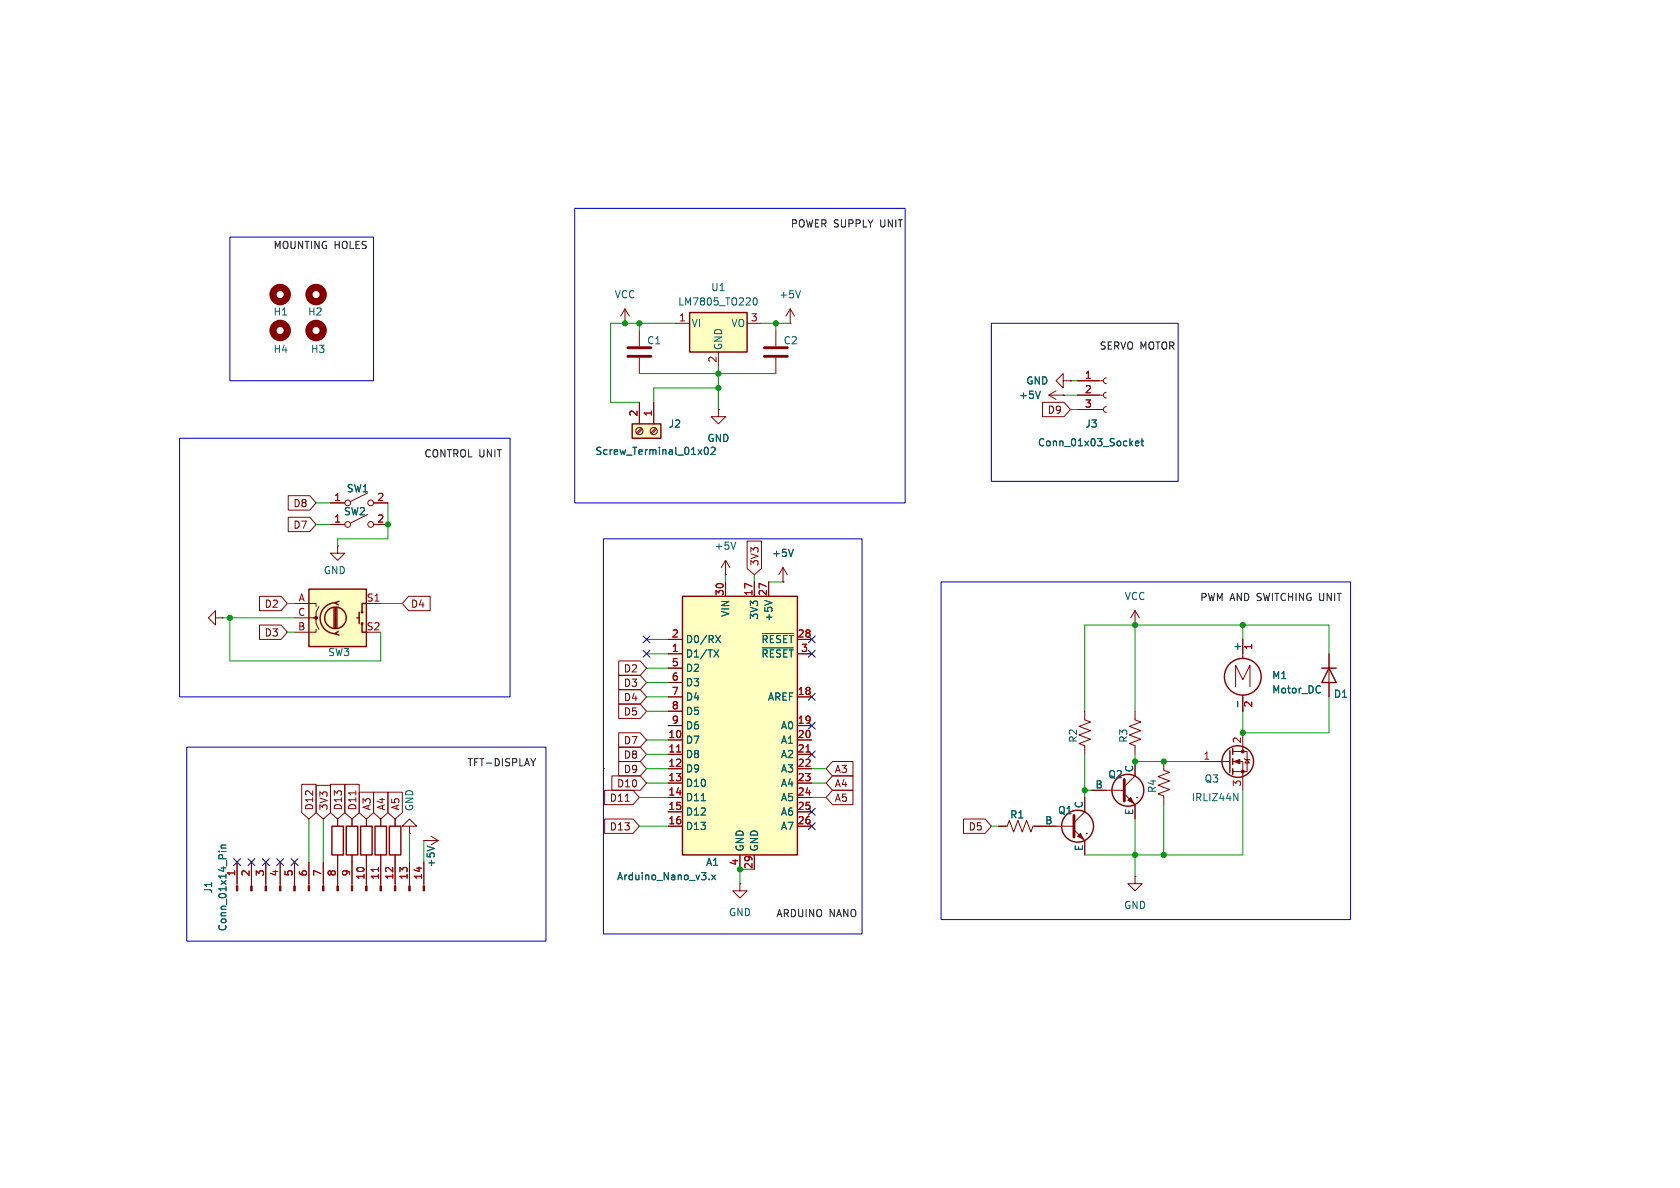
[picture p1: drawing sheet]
<svg xmlns="http://www.w3.org/2000/svg" width="297mm" height="210mm" viewBox="0 0 297 210" stroke-linecap="round" stroke-linejoin="round" font-family="sans-serif">
<g fill="none" stroke="#840000" stroke-width=".18">
<path d="M110.5 57.2h.1M110.5 54.6l-.8 1.3M110.5 54.6v2.6M110.5 54.6l.8 1.3M113 58.4v2.8M137.2 58.4v2.8M139.7 57.2h.1M139.7 54.6l-.8 1.3M139.7 54.6v2.6M139.7 54.6l.8 1.3M113 63.2v2.8M137.2 63.2v2.8"/>
<path d="M59.7 96.5v1.3h1.3l-1.3 1.3-1.3-1.3h1.3M59.7 96.5h.1M200.7 110.5h.1M200.7 108v2.5M200.7 108l-.8 1.2M200.7 108l.7 1.2M219.7 113v3.4M234.9 115.6v7.6M191.8 125.7v1.6l1 .3-2 .8 2 .8-2 .7 2 .8-2 .7 1 .4v1.6M193 139.7h5.8M200.7 125.7v1.6l1 .3-2.1 .8 2.1 .8-2.1 .7 2.1 .8-2.1 .7 1.1 .4v1.6M200.7 134.6v2.6l-1.9 1.9"/>
<path d="M205.7 134.6v1.5l1.1 .4-2.1 .8 2.1 .7-2.1 .8 2.1 .8-2.1 .7 1 .4v1.5M212.1 134.6h5.3M217.9 134.6h1.8v5.1M217.9 132.8h2.6v3.6h-2.6M218.4 121.4v-3.8l1.3 2.5 1.3-2.5v3.8M219.7 122.9v2.8M219.7 129.5v3.3M220 134.1l.1 .1h.8l.1 .2M220.5 134.2l.4 .7h-.8zM41.9 152.4v4.2M44.4 152.4v4.2M47 152.4v4.2"/>
<path d="M49.5 152.4v4.2M52.1 152.4v4.2M54.6 152.4v4.2M57.1 152.4v4.2M59.7 144.8v1.3M59.7 151.1v5.5M62.2 152.4v4.2M64.8 152.4v4.2M67.3 152.4v4.2M69.8 144.8v1.3M69.8 151.1v5.5M72.4 152.4v4.2"/>
<path d="M74.9 148.6h.1M74.9 152.4v4.2M74.9 148.6h2.6M76.2 147.8l1.3 .8M77.5 148.6l-1.3 .8M176.5 146.1h1.6l.3-1.1 .8 2.1 .8-2.1 .7 2.1 .8-2.1 .7 2.1 .4-1h7.3M189.9 146.7l1.9 1.9v2.5M191.8 141v2.5l-1.9 1.9M192 147.3h.1M198.8 140.3l1.9 1.9v2.6M200.7 154.9v1.3h1.2l-1.2 1.3-1.3-1.3h1.3M200.7 154.9h.1"/>
<path d="M200.9 141h.1"/>
</g>
<g fill="none" stroke="#840000" stroke-width=".25">
<path d="M233.7 118.1h2.5M234.9 118.1l1.3 2.6h-2.5zM217.4 132.7v3.8M217.9 132.3v1.1M217.9 134.1v1M217.9 135.9v1M58.7 146.1h2v5h-2zM68.8 146.1h2.1v5h-2.1z"/>
<circle cx="219.7" cy="119.6" r="3.3"/>
<circle cx="199.4" cy="139.7" r="2.82"/>
<circle cx="218.8" cy="134.6" r="2.79"/>
<circle cx="190.5" cy="146" r="2.82"/>
</g>
<g fill="#840000" stroke="#840000" stroke-width=".18">
<path d="M74.8 156.6h.3v.9h-.3z"/>
<path d="M72.3 156.6h.2v.9h-.2z"/>
<path d="M69.7 156.6h.3v.9h-.3z"/>
<path d="M67.2 156.6h.2v.9h-.2z"/>
<path d="M64.6 156.6h.3v.9h-.3z"/>
<path d="M62.1 156.6h.3v.9h-.3z"/>
<path d="M59.6 156.6h.2v.9h-.2z"/>
<path d="M57 156.6h.3v.9h-.3z"/>
<path d="M54.5 156.6h.2v.9h-.2z"/>
<path d="M51.9 156.6h.3v.9h-.3z"/>
<path d="M49.4 156.6h.3v.9h-.3z"/>
<path d="M46.9 156.6h.2v.9h-.2z"/>
<path d="M44.3 156.6h.3v.9h-.3z"/>
<path d="M41.8 156.6h.2v.9h-.2z"/>
<path d="M218.2 134.6l1-.4v.8z"/>
<path d="M199.4 141.5l.5-.5 .5 1z"/>
<path d="M190.5 147.8l.5-.5 .5 1z"/>
<circle cx="219.7" cy="136.4" r=".25"/>
<circle cx="219.7" cy="132.8" r=".25"/>
</g>
<path d="M66.9 153.3v.8" fill="none" stroke="#a90000" stroke-width=".18"/>
<path d="M141.5 51.4l-.4 1.2M218.8 124v.9M233.4 121.3v.1M233.4 122.4h.1M38.7 150.5h.1M39.1 150.5h.8M39.1 149.9h.8M39.9 149.4h-.7l-.1 .3 .1 .2M75.5 149.6l1.3 .4M218.1 140.3l.7 1.2v-1.2" fill="none" stroke="#006464" stroke-width=".18"/>
<path d="M111 63h4.1M111 61.5h4.1M135.1 63h4.1M135.1 61.5h4.1M198.8 137.8v3.8M189.9 144.1v3.9" fill="none" stroke="#840000" stroke-width=".51"/>
<circle cx="55.9" cy="58.4" r="1.27" fill="none" stroke="#840000" stroke-width="1.3"/>
<path d="M121.9 55.2h10.2v7h-10.2z" fill="#ffffc2"/>
<path d="M121.9 55.2h10.2v7h-10.2z" fill="none" stroke="#840000" stroke-width=".25"/>
<path d="M119.4 57.2h2.5M132.1 57.2h2.5M127 72.4v1.3h1.3l-1.3 1.2-1.3-1.2h1.3M127 72.4h.1M127 62.2v2.6M72.4 146.1h1.3l-1.3-1.3-1.3 1.3h1.3v1.2M72.4 147.3h.1" fill="none" stroke="#840000" stroke-width=".18"/>
<path d="M133.3 52.7l.1-.1a.68 .68 0 0 1 .5 .7 .68 .68 0 0 1-.5 .6 .84 .84 0 0 1-.1-1.2z" fill="none" stroke="#006464" stroke-width=".18"/>
<path d="M111.8 74.9h5v2.6h-5z" fill="#ffffc2"/>
<path d="M111.8 74.9h5v2.6h-5zM61.2 146.1h2v5h-2zM63.8 146.1h2v5h-2zM66.3 146.1h2v5h-2z" fill="none" stroke="#840000" stroke-width=".25"/>
<g fill="none" stroke="#840000" stroke-width=".18">
<path d="M113 71.1v3.8M113.4 75.7l-.9 .8M113.5 75.8l-.8 .9M115.6 71.1v3.8M115.9 75.7l-.8 .8M116.1 75.8l-.9 .9M58.4 88.9h2.6M58.4 92.7h2.6M65 87.1l-3 1.5M65 90.9l-3 1.6M66 88.9h2.6M66 92.7h2.6"/>
<path d="M128.3 99.1l-.8 1.2M128.3 99.1v2.5M128.3 99.1l.7 1.2M128.3 101.6h.1M62.2 144.8v1.3M62.2 151.1v1.3M64.8 144.8v1.3M64.8 151.1v1.3M67.3 144.8v1.3M67.3 151.1v1.3"/>
<circle cx="113" cy="76.2" r=".63"/>
<circle cx="115.6" cy="76.2" r=".63"/>
<circle cx="61.5" cy="92.7" r=".51"/>
<circle cx="61.5" cy="88.9" r=".51"/>
<circle cx="65.5" cy="92.7" r=".51"/>
<circle cx="65.5" cy="88.9" r=".51"/>
</g>
<path d="M124.7 79.1h.1a.68 .68 0 0 1 .4 .6 .68 .68 0 0 1-.4 .6 .84 .84 0 0 1-.1-1.2zM125.7 79.2l.5-.1 .2 .3-.8 .9h.8M130.1 95.8l-.4 1.3" fill="none" stroke="#006464" stroke-width=".18"/>
<g fill="none" stroke="#840000" stroke-width="1.3">
<circle cx="49.5" cy="58.4" r="1.27"/>
<circle cx="49.5" cy="52.1" r="1.27"/>
</g>
<path d="M120.6 105.4h20.4v45.7h-20.4z" fill="#ffffc2"/>
<path d="M120.6 105.4h20.4v45.7h-20.4z" fill="none" stroke="#840000" stroke-width=".25"/>
<g fill="none" stroke="#840000" stroke-width=".18">
<path d="M185.4 69.9l1.3 .7M185.4 69.9h2.6M186.7 69.1l-1.3 .8M188 67.3v-1.3l-1.3 1.3 1.3 1.3v-1.3h1.2M188 69.9h.1M189.2 67.3h.1M38.1 109.2v-1.2l-1.3 1.2 1.3 1.3v-1.3h1.3M39.4 109.2h.1M118.1 115.6h2.5M118.1 113h2.5M118.1 118.1h2.5M128.3 102.9v2.5"/>
<path d="M133.3 102.9v2.5M135.9 102.9v2.5M138.4 102.9h.1M138.4 100.3l-.7 1.3M138.4 100.3v2.6M138.4 100.3l.8 1.3M141 115.6h2.5M141 113h2.5M118.1 130.8h2.5M118.1 133.4h2.5M118.1 135.9h2.5M118.1 138.4h2.5"/>
<path d="M118.1 123.2h2.5M118.1 128.3h2.5M118.1 120.7h2.5M118.1 125.7h2.5M141 130.8h2.5M141 133.4h2.5M141 135.9h2.5M141 138.4h2.5M141 123.2h2.5M141 128.3h2.5M118.1 141h2.5M118.1 143.5h2.5"/>
<path d="M118.1 146.1h2.5M130.8 156.2v1.3h1.3l-1.3 1.3-1.3-1.3h1.3M130.8 156.2h.1M130.8 151.1v2.6M133.3 151.1v2.6M141 141h2.5M141 143.5h2.5M141 146.1h2.5"/>
</g>
<g fill="none" stroke="#006464" stroke-width=".18">
<path d="M183.9 69.2l-.4 1.2M140.2 97.1l-.4 1.3M126.2 114.9l.9 1.2M126.5 112.3l.9 1.3M127.1 114.9l-.9 1.2M127.4 112.3l-.9 1.3M134.7 112h5.5M134.7 114.5h5.5M135.2 106.1l1.3 .5M124 141.5h.7M125.3 155.4v.1M125.8 154.7l.7 .8"/>
<path d="M126.5 154.7l-.7 .8"/>
</g>
<path d="M119.6 132.9h.7M142.5 132.9h.7" fill="none" stroke="#a90000" stroke-width=".18"/>
<circle cx="55.9" cy="52.1" r="1.27" fill="none" stroke="#840000" stroke-width="1.3"/>
<path d="M54.6 104.1h10.2v10.2h-10.2z" fill="#ffffc2"/>
<g fill="none" stroke="#840000" stroke-width=".25">
<path d="M54.6 104.1h10.2v10.2h-10.2zM59.1 107.4v3.6M59.3 106.6a2.73 2.73 0 0 0-2.7 2.7 2.73 2.73 0 0 0 2.7 2.7M59.3 107.4v3.6M59.6 107.4v3.6M59.8 111.6l-.6 .4 .7 .3M59.9 106.3l-.7 .3 .6 .3M63.1 109.2h.4M63.5 108.2v2M64 110.2v1.6h.8M64.8 106.7h-.8v1.5"/>
<circle cx="59.3" cy="109.2" r="1.9"/>
<circle cx="64" cy="110.2" r=".13"/>
<circle cx="64" cy="108.2" r=".13"/>
</g>
<circle cx="55.9" cy="109.2" r=".25" fill="#840000" stroke="#840000" stroke-width=".18"/>
<g fill="none" stroke="#840000" stroke-width=".18">
<path d="M113 71.1v3.8M115.6 71.1v3.8M127 72.4h.1M184.3 71.1h3.8l1.1 1.3-1.1 1.3h-3.8zM188 69.9h.1M189.2 67.3h.1M190.5 72.4h4.6M190.5 69.9h4.6M190.5 67.3h4.6M195.6 71.9l-.4 .1-.1 .4 .1 .3 .4 .2M195.6 69.3l-.4 .2-.1 .4 .1 .3 .4 .2M195.6 66.8l-.4 .2-.1 .3 .1 .4 .4 .1"/>
<path d="M51 87.6h3.8l1.1 1.3-1.1 1.3h-3.8zM51 91.4h3.8l1.1 1.3-1.1 1.3h-3.8zM58.4 88.9h2.6M58.4 92.7h2.6M66 88.9h2.6M66 92.7h2.6M132.1 95.6h2.5v4.9l-1.3 1.1-1.2-1.1zM45.9 110.5h3.8l1.1 1.3-1.1 1.2h-3.8zM45.9 105.4h3.8l1.1 1.3-1.1 1.3h-3.8zM52.1 106.7h3.8v.5M52.1 109.2h3.8v1l.5 1.1M55.9 111.3v.5h-3.8"/>
<path d="M56.4 107.2l-.5 1v1h-.5M64.8 106.7h2.5M72.2 105.4h3.8v2.6h-3.8l-1.1-1.3zM109.4 119.4h3.8l1.1 1.3-1.1 1.2h-3.8zM109.4 116.8h3.8l1.1 1.3-1.1 1.3h-3.8zM118.1 115.6h2.5M118.1 113h2.5M118.1 118.1h2.5M128.3 102.9v2.5M133.3 102.9v2.5M135.9 102.9v2.5M138.4 102.9h.1"/>
<path d="M141 115.6h2.5M141 113h2.5M219.7 113v2.6M234.9 115.6v2.5M53.3 138.6h2.6v5.1l-1.3 1.1-1.3-1.1zM55.9 138.8h2.5v4.9l-1.3 1.1-1.2-1.1zM58.4 138.6h2.6v5.1l-1.3 1.1-1.3-1.1zM61 138.6h2.5v5.1l-1.3 1.1-1.2-1.1zM62.9 139.8v.7M106.9 139.7h5l1.1 1.3-1.1 1.2h-5zM108.2 137.2h5l1.1 1.2-1.1 1.3h-5zM109.4 134.6h3.8l1.1 1.3-1.1 1.3h-3.8z"/>
<path d="M109.4 124.5h3.8l1.1 1.2-1.1 1.3h-3.8zM109.4 132.1h3.8l1.1 1.3-1.1 1.2h-3.8zM109.4 121.9h3.8l1.1 1.3-1.1 1.3h-3.8zM109.4 129.5h3.8l1.1 1.3-1.1 1.3h-3.8zM118.1 130.8h2.5M118.1 133.4h2.5M118.1 135.9h2.5M118.1 138.4h2.5M118.1 123.2h2.5M118.1 128.3h2.5M118.1 120.7h2.5M118.1 125.7h2.5"/>
<path d="M141 130.8h2.5M141 133.4h2.5M141 135.9h2.5M141 138.4h2.5M141 123.2h2.5M141 128.3h2.5M147.2 134.6h3.6v2.6h-3.6l-1.2-1.3zM147.2 137.2h3.6v2.5h-3.6l-1.2-1.3zM147.2 139.7h3.6v2.5h-3.6l-1.2-1.2zM193 139.7h2.6M200.7 134.6v2.6M219.7 123.2v2.5"/>
<path d="M234.9 120.7v2.5M41.9 152.4v3.8M44.4 152.4v3.8M47 152.4v3.8M49.5 152.4v3.8M52.1 152.4v3.8M54.6 152.4v3.8M57.1 152.4v3.8M59.7 144.8v1.3M59.7 151.1v5.1M62.2 144.8v1.3M62.2 151.1v5.1"/>
<path d="M63.5 140h2.5v3.7l-1.2 1.1-1.3-1.1zM64.8 144.8v1.3M64.8 151.1v5.1M66 140h2.6v3.7l-1.3 1.1-1.3-1.1zM67.3 144.8v1.3M67.3 151.1v5.1M68.6 140h2.5v3.7l-1.3 1.1-1.2-1.1zM69.8 144.8v1.3M69.8 151.1v5.1M72.4 152.4v3.8M74.9 148.6h.1M74.9 152.4v3.8"/>
<path d="M106.9 144.8h5l1.1 1.3-1.1 1.2h-5zM110.5 141.6h.8M118.1 146.1h2.5M118.1 141h2.5M118.1 143.5h2.5M130.8 151.1v2.6M133.3 151.1v2.6M141 146.1h2.5M141 141h2.5M141 143.5h2.5M170.3 144.8h3.8l1.2 1.3-1.2 1.2h-3.8zM176.5 146.1h1.3"/>
<path d="M182.9 146.1h3.8M191.8 141v2.5M191.8 148.6v2.5M200.7 142.2v2.6"/>
</g>
<g fill="none" stroke="#006464" stroke-width=".18">
<path d="M124.7 79.1h.1a.68 .68 0 0 1 .4 .6 .68 .68 0 0 1-.4 .6 .84 .84 0 0 1-.1-1.2zM125.7 79.2l.5-.1 .2 .3-.8 .9h.8M183.9 69.2l-.4 1.2M200.7 78.4l.6-.1v-.3h-.4l-.2 .1 .1 .7h.5M201.7 78h.5M201.9 77.5v1.1l.3 .2M140.2 97.1l-.4 1.3M126.2 114.9l.9 1.2M126.5 112.3l.9 1.3M127.1 114.9l-.9 1.2M127.4 112.3l-.9 1.3M134.7 112h5.5"/>
<path d="M134.7 114.5h5.5M135.2 106.1l1.3 .5M218.8 124v.9M233.4 121.3v.1M233.4 122.4h.1M38.7 150.5h.1M39.1 150.5h.8M39.1 149.9h.8M39.9 149.4h-.7l-.1 .3 .1 .2M75.5 149.6l1.3 .4M124 141.5h.7M125.3 155.4v.1"/>
<path d="M125.8 154.7l.7 .8M126.5 154.7l-.7 .8"/>
</g>
<path d="M94.7 134.1l-.4 .7" fill="none" stroke="#0f0f0f" stroke-width=".18"/>
<path d="M101.6 36.8h58.4v52.1h-58.4zM40.6 41.9h25.4v25.4h-25.4zM175.3 57.2h33v27.9h-33zM31.7 77.5h58.5v45.7h-58.5zM106.7 95.3h45.7v69.8h-45.7zM166.4 102.9h72.4v59.7h-72.4zM33 132.1h63.5v34.3h-63.5zM106.7 135.9h.1" fill="none" stroke="#0000c2" stroke-width=".18"/>
<g fill="none" stroke="#009600" stroke-width=".18">
<path d="M113 57.2v1.2M119.4 57.2h-11.5v13.9h5.1M134.6 57.2h5.1M137.2 57.2v1.2M113 66h24.2M127 64.8v7.6M127 68.6h-11.4v2.5M188 69.9h2.5M189.2 67.3h1.3M189.2 72.4h1.3M55.9 92.7h2.5M55.9 88.9h2.5"/>
<path d="M68.6 88.9v6.4h-8.9v1.2M39.4 109.2h12.7M40.6 109.2v7.6h26.7v-5M50.8 106.7h1.3M50.8 111.8h1.3M67.3 106.7h3.8M114.3 115.6h3.8M114.3 113h3.8M114.3 118.1h3.8M128.3 101.6v1.3M133.3 101.6v1.3M135.9 102.9h2.5"/>
<path d="M200.7 110.5v15.2M219.7 110.5v2.5M234.9 115.6v-5.1h-43.1v15.2M114.3 125.7h3.8M114.3 120.7h3.8M114.3 123.2h3.8M114.3 135.9h3.8M114.3 138.4h3.8M114.3 133.4h3.8M114.3 130.8h3.8M143.5 135.9h2.5M143.5 138.4h2.5"/>
<path d="M191.8 133.4v7.6M191.8 139.7h1.2M200.7 133.4v1.2h11.4M219.7 139.7v11.4h-27.9M234.9 123.2v6.3h-15.2v-3.8M54.6 144.8v7.6M57.1 144.8v7.6M72.4 147.3v5.1M74.9 148.6v3.8M113 146.1h5.1M113 141h5.1M133.3 153.7h-2.5v2.5"/>
<path d="M143.5 141h2.5M175.3 146.1h1.2M200.7 144.8v10.1M205.7 142.2v8.9"/>
</g>
<g fill="none" stroke="#000084" stroke-width=".18">
<path d="M113.7 115l1.2 1.2M113.7 112.4l1.2 1.2M114.9 115l-1.2 1.2M114.9 112.4l-1.2 1.2M142.9 115l1.2 1.2M142.9 112.4l1.2 1.2M144.1 115l-1.2 1.2M144.1 112.4l-1.2 1.2M142.9 127.7l1.2 1.2M142.9 132.7l1.2 1.3M142.9 122.6l1.2 1.2M144.1 127.7l-1.2 1.2"/>
<path d="M144.1 132.7l-1.2 1.3M144.1 122.6l-1.2 1.2M41.3 151.8l1.2 1.2M42.5 151.8l-1.2 1.2M43.8 151.8l1.3 1.2M45.1 151.8l-1.3 1.2M46.4 151.8l1.2 1.2M47.6 151.8l-1.2 1.2M48.9 151.8l1.2 1.2M50.1 151.8l-1.2 1.2M51.5 151.8l1.2 1.2M52.7 151.8l-1.2 1.2"/>
<path d="M142.9 145.4l1.2 1.3M142.9 142.9l1.2 1.2M144.1 145.4l-1.2 1.3M144.1 142.9l-1.2 1.2"/>
</g>
<path d="M119.6 132.9h.7M142.5 132.9h.7M66.9 153.3v.8" fill="none" stroke="#a90000" stroke-width=".18"/>
<g fill="#009600" stroke="#009600" stroke-width=".18">
<circle cx="127" cy="68.6" r=".46"/>
<circle cx="127" cy="66" r=".46"/>
<circle cx="110.5" cy="57.2" r=".46"/>
<circle cx="113" cy="57.2" r=".46"/>
<circle cx="137.2" cy="57.2" r=".46"/>
<circle cx="205.7" cy="134.6" r=".46"/>
<circle cx="205.7" cy="151.1" r=".46"/>
<circle cx="200.7" cy="151.1" r=".46"/>
<circle cx="40.6" cy="109.2" r=".46"/>
<circle cx="68.6" cy="92.7" r=".46"/>
<circle cx="219.7" cy="129.5" r=".46"/>
<circle cx="200.7" cy="110.5" r=".46"/>
<circle cx="219.7" cy="110.5" r=".46"/>
<circle cx="200.7" cy="134.6" r=".46"/>
<circle cx="191.8" cy="139.7" r=".46"/>
<circle cx="130.8" cy="153.7" r=".46"/>
</g>
<g font-size="1.8" fill="#0f0f0f">
<text x="139.7" y="40.3">POWER SUPPLY</text>
<text x="155.7" y="40.3">UNIT</text>
<text x="48.3" y="44.1">MOUNTING HOLES</text>
<text x="194.3" y="61.9">SERVO MOTOR</text>
<text x="74.9" y="80.9">CONTROL UNIT</text>
<text x="212.1" y="106.3">PWM AND SWITCHING UNIT</text>
<text x="82.5" y="135.5">TFT-DISPLAY</text>
<text x="137.2" y="162.2">ARDUINO</text>
<text x="146.6" y="162.2">NANO</text>
</g>
<g font-size="1.8" fill="#006464">
<text x="108.6" y="52.9">VCC</text>
<text x="125.6" y="51.7">U1</text>
<text x="137.7" y="52.9">+5V</text>
<text x="48.3" y="56">H1</text>
<text x="54.4" y="56">H2</text>
<text x="119.8" y="54.2">LM7805_TO220</text>
<text x="122.2" y="58">VI</text>
<text x="129.2" y="58">VO</text>
<text x="48.3" y="62.6">H4</text>
<text x="54.9" y="62.6">H3</text>
<text x="114.3" y="61.1">C1</text>
<text x="127.9" y="62" transform="rotate(-90 127.9 62)">GND</text>
<text x="138.4" y="61.1">C2</text>
<text x="180.1" y="70.7">+5V</text>
<text x="181.3" y="68.2">GND</text>
<text x="118.1" y="75.8">J2</text>
<text x="191.8" y="75.8">J3</text>
<text x="105.2" y="80.6">Screw_Terminal_01x02</text>
<text x="125" y="78.3">GND</text>
<text x="183.4" y="79.1">Conn_01x03_Socket</text>
<text x="61.2" y="87.2">SW1</text>
<text x="60.7" y="91.3">SW2</text>
<text x="57.1" y="101.7">GND</text>
<text x="126.2" y="97.4">+5V</text>
<text x="136.4" y="98.7">+5V</text>
<text x="198.7" y="106.3">VCC</text>
<text x="121.2" y="113.9">D0/RX</text>
<text x="129.1" y="109.1" transform="rotate(-90 129.1 109.1)">VIN</text>
<text x="134.2" y="109.6" transform="rotate(-90 134.2 109.6)">3V3</text>
<text x="134.5" y="113.9">~{RESET}</text>
<text x="136.8" y="110" transform="rotate(-90 136.8 110)">+5V</text>
<text x="57.9" y="116.2">SW3</text>
<text x="121.2" y="116.4">D1/TX</text>
<text x="121.2" y="119">D2</text>
<text x="134.5" y="116.4">~{RESET}</text>
<text x="219.5" y="115.2" transform="rotate(-90 219.5 115.2)">+</text>
<text x="121.2" y="121.5">D3</text>
<text x="121.2" y="124.1">D4</text>
<text x="135.7" y="124.1">AREF</text>
<text x="224.8" y="120.2">M1</text>
<text x="224.8" y="122.8">Motor_DC</text>
<text x="235.7" y="123.5">D1</text>
<text x="121.2" y="131.7">D7</text>
<text x="121.2" y="126.6">D5</text>
<text x="121.2" y="129.1">D6</text>
<text x="138" y="129.1">A0</text>
<text x="138" y="131.7">A1</text>
<text x="190.6" y="131.4" transform="rotate(-90 190.6 131.4)">R2</text>
<text x="199.5" y="131.4" transform="rotate(-90 199.5 131.4)">R3</text>
<text x="121.2" y="134.2">D8</text>
<text x="121.2" y="136.8">D9</text>
<text x="138" y="134.2">A2</text>
<text x="138" y="136.8">A3</text>
<text x="195.8" y="137.8">Q2</text>
<text x="200.4" y="136.6" transform="rotate(-90 200.4 136.6)">C</text>
<text x="73.3" y="143.5" transform="rotate(-90 73.3 143.5)">GND</text>
<text x="121.2" y="139.3">D10</text>
<text x="121.2" y="141.8">D11</text>
<text x="138" y="139.3">A4</text>
<text x="138" y="141.8">A5</text>
<text x="191.5" y="143" transform="rotate(-90 191.5 143)">C</text>
<text x="193.6" y="139.4">B</text>
<text x="204.6" y="140.3" transform="rotate(-90 204.6 140.3)">R4</text>
<text x="210.6" y="141.8">IRLIZ44N</text>
<text x="212.9" y="138.5">Q3</text>
<text x="121.2" y="144.4">D12</text>
<text x="121.2" y="146.9">D13</text>
<text x="138" y="144.4">A6</text>
<text x="138" y="146.9">A7</text>
<text x="178.5" y="144.9">R1</text>
<text x="184.7" y="145.8">B</text>
<text x="187" y="144.1">Q1</text>
<text x="200.4" y="144.2" transform="rotate(-90 200.4 144.2)">E</text>
<text x="77.1" y="153.4" transform="rotate(-90 77.1 153.4)">+5V</text>
<text x="109" y="155.8">Arduino_Nano_v3.x</text>
<text x="124.7" y="153.3">A1</text>
<text x="131.7" y="150.6" transform="rotate(-90 131.7 150.6)">GND</text>
<text x="134.2" y="150.6" transform="rotate(-90 134.2 150.6)">GND</text>
<text x="191.5" y="150.5" transform="rotate(-90 191.5 150.5)">E</text>
<text x="37.7" y="158" transform="rotate(-90 37.7 158)">J1</text>
<text x="198.6" y="160.9">GND</text>
<text x="40.2" y="164.7" transform="rotate(-90 40.2 164.7)">Conn_01x14_Pin</text>
<text x="128.8" y="162.2">GND</text>
</g>
<g font-size="1.8" fill="#a90000">
<text x="119.9" y="56.9">1</text>
<text x="132.6" y="56.9">3</text>
<text x="126.7" y="64.2" transform="rotate(-90 126.7 64.2)">2</text>
<text x="191.7" y="67.1">1</text>
<text x="191.7" y="69.6">2</text>
<text x="112.8" y="73.7" transform="rotate(-90 112.8 73.7)">2</text>
<text x="115.3" y="73.7" transform="rotate(-90 115.3 73.7)">1</text>
<text x="191.7" y="72.1">3</text>
<text x="59" y="88.6">1</text>
<text x="66.6" y="88.6">2</text>
<text x="59" y="92.5">1</text>
<text x="66.6" y="92.5">2</text>
<text x="52.7" y="106.4">A</text>
<text x="64.7" y="106.4">S1</text>
<text x="128" y="105.5" transform="rotate(-90 128 105.5)">30</text>
<text x="133.1" y="105.5" transform="rotate(-90 133.1 105.5)">17</text>
<text x="135.6" y="105.5" transform="rotate(-90 135.6 105.5)">27</text>
<text x="52.6" y="111.5">B</text>
<text x="52.6" y="109">C</text>
<text x="64.7" y="111.5">S2</text>
<text x="118.7" y="112.8">2</text>
<text x="140.9" y="112.8">28</text>
<text x="118.7" y="115.3">1</text>
<text x="118.7" y="117.9">5</text>
<text x="141.5" y="115.3">3</text>
<text x="221.7" y="115" transform="rotate(-90 221.7 115)">1</text>
<text x="118.7" y="120.4">6</text>
<text x="118.7" y="122.9">7</text>
<text x="118.7" y="125.5">8</text>
<text x="140.9" y="122.9">18</text>
<text x="221.7" y="125.2" transform="rotate(-90 221.7 125.2)">2</text>
<text x="118.1" y="130.6">10</text>
<text x="118.7" y="128">9</text>
<text x="140.9" y="128">19</text>
<text x="140.9" y="130.6">20</text>
<text x="219.5" y="131.5" transform="rotate(-90 219.5 131.5)">2</text>
<text x="118.1" y="133.1">11</text>
<text x="118.1" y="135.6">12</text>
<text x="140.9" y="133.1">21</text>
<text x="140.9" y="135.6">22</text>
<text x="212.7" y="134.4">1</text>
<text x="118.1" y="138.2">13</text>
<text x="118.1" y="140.7">14</text>
<text x="118.1" y="143.3">15</text>
<text x="140.9" y="138.2">23</text>
<text x="140.9" y="140.7">24</text>
<text x="140.9" y="143.3">25</text>
<text x="219.5" y="139.1" transform="rotate(-90 219.5 139.1)">3</text>
<text x="118.1" y="145.8">16</text>
<text x="140.9" y="145.8">26</text>
<text x="41.7" y="155" transform="rotate(-90 41.7 155)">1</text>
<text x="44.2" y="155" transform="rotate(-90 44.2 155)">2</text>
<text x="46.7" y="155" transform="rotate(-90 46.7 155)">3</text>
<text x="49.3" y="155" transform="rotate(-90 49.3 155)">4</text>
<text x="51.8" y="155" transform="rotate(-90 51.8 155)">5</text>
<text x="54.4" y="155" transform="rotate(-90 54.4 155)">6</text>
<text x="56.9" y="155" transform="rotate(-90 56.9 155)">7</text>
<text x="59.4" y="155" transform="rotate(-90 59.4 155)">8</text>
<text x="62" y="155" transform="rotate(-90 62 155)">9</text>
<text x="64.5" y="155.6" transform="rotate(-90 64.5 155.6)">10</text>
<text x="67.1" y="155.6" transform="rotate(-90 67.1 155.6)">11</text>
<text x="69.6" y="155.6" transform="rotate(-90 69.6 155.6)">12</text>
<text x="72.1" y="155.6" transform="rotate(-90 72.1 155.6)">13</text>
<text x="74.7" y="155.6" transform="rotate(-90 74.7 155.6)">14</text>
<text x="130.6" y="153.1" transform="rotate(-90 130.6 153.1)">4</text>
<text x="133.1" y="153.7" transform="rotate(-90 133.1 153.7)">29</text>
</g>
<g font-size="1.8" fill="#840000">
<text x="185.1" y="73.3">D9</text>
<text x="51.8" y="89.9">D8</text>
<text x="51.8" y="93.7">D7</text>
<text x="134.3" y="100.2" transform="rotate(-90 134.3 100.2)">3V3</text>
<text x="46.7" y="107.6">D2</text>
<text x="72.5" y="107.6">D4</text>
<text x="46.7" y="112.7">D3</text>
<text x="110.2" y="119.1">D2</text>
<text x="110.2" y="121.6">D3</text>
<text x="110.2" y="124.1">D4</text>
<text x="110.2" y="126.7">D5</text>
<text x="110.2" y="131.8">D7</text>
<text x="110.2" y="136.8">D9</text>
<text x="110.2" y="134.3">D8</text>
<text x="147.5" y="136.8">A3</text>
<text x="55.6" y="143.4" transform="rotate(-90 55.6 143.4)">D12</text>
<text x="58.1" y="143.4" transform="rotate(-90 58.1 143.4)">3V3</text>
<text x="60.6" y="143.4" transform="rotate(-90 60.6 143.4)">D13</text>
<text x="63.2" y="143.4" transform="rotate(-90 63.2 143.4)">D11</text>
<text x="65.7" y="143.4" transform="rotate(-90 65.7 143.4)">A3</text>
<text x="68.3" y="143.4" transform="rotate(-90 68.3 143.4)">A4</text>
<text x="70.8" y="143.4" transform="rotate(-90 70.8 143.4)">A5</text>
<text x="107.7" y="141.9">D11</text>
<text x="109" y="139.4">D10</text>
<text x="147.5" y="139.4">A4</text>
<text x="147.5" y="141.9">A5</text>
<text x="107.7" y="147">D13</text>
<text x="171.1" y="147">D5</text>
</g>
</svg>
